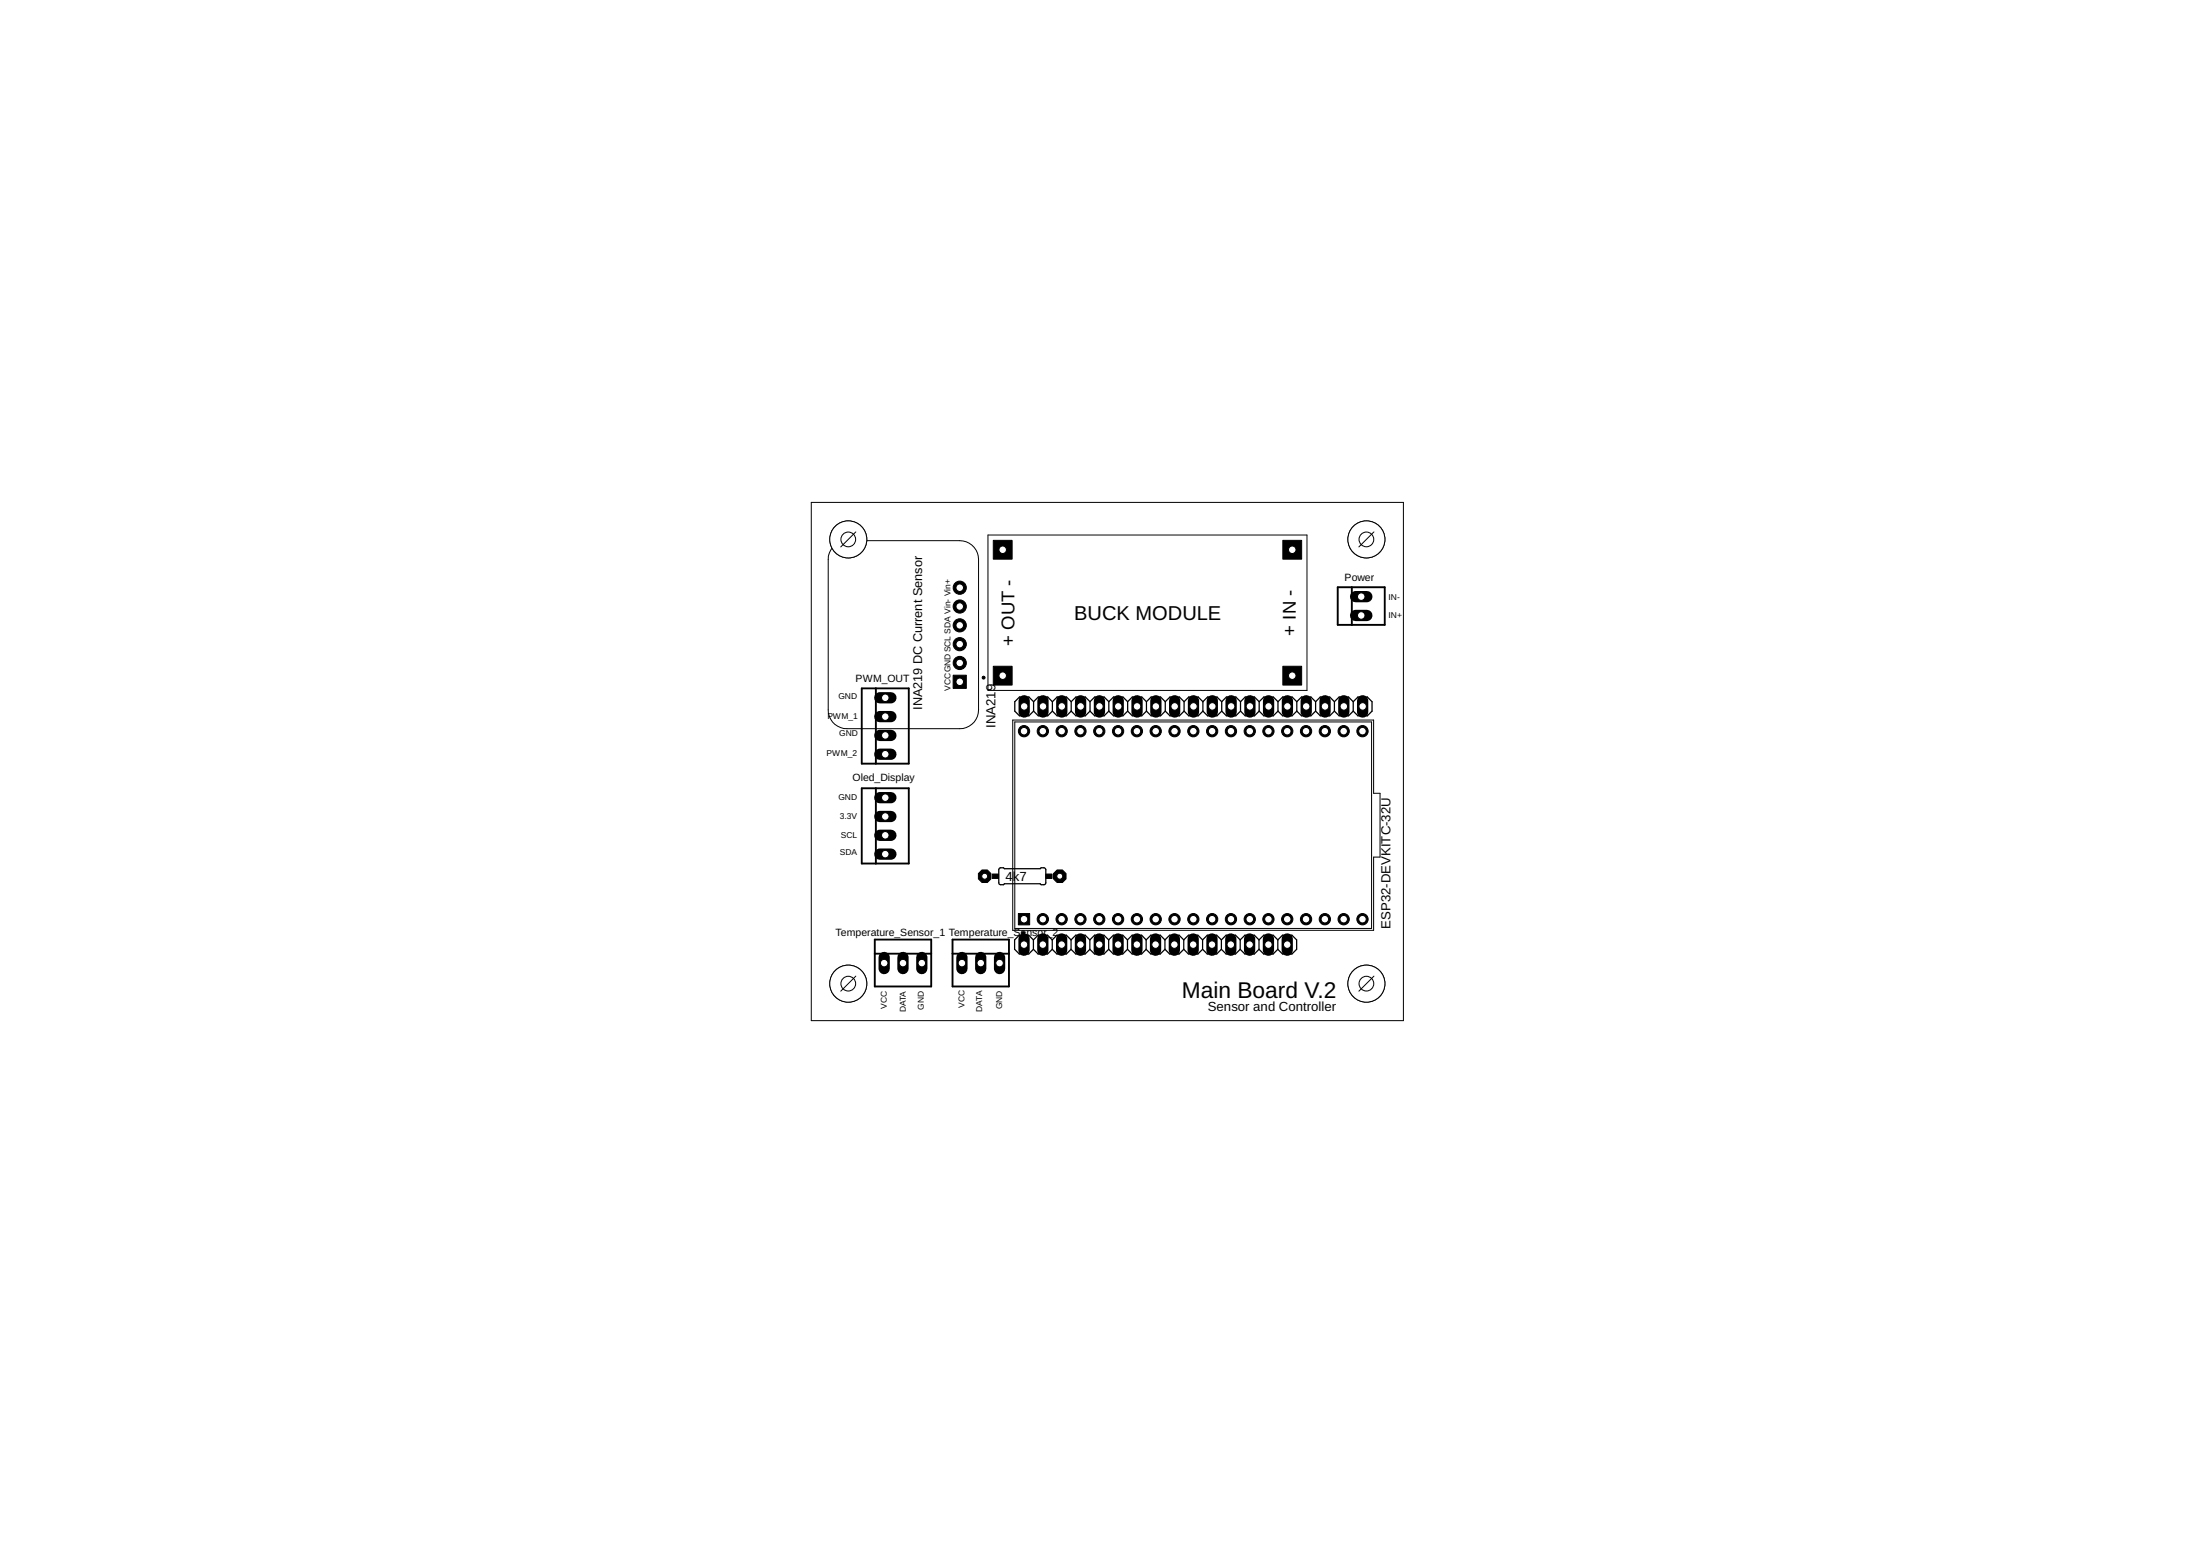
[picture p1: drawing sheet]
<svg xmlns="http://www.w3.org/2000/svg" width="297mm" height="210mm" viewBox="0 0 297 210" stroke-linecap="round" stroke-linejoin="round" font-family="sans-serif">
<circle cx="132.9" cy="118.3" r=".92" fill="#000" stroke="#000" stroke-width=".14"/>
<circle cx="132.9" cy="118.3" r=".4" fill="#fff" stroke="#000" stroke-width=".14"/>
<circle cx="143.1" cy="118.3" r=".92" fill="#000" stroke="#000" stroke-width=".14"/>
<circle cx="143.1" cy="118.3" r=".4" fill="#fff" stroke="#000" stroke-width=".14"/>
<path d="M183 83.1h1.6" fill="none" stroke="#000" stroke-width="1.5"/>
<circle cx="183.8" cy="83.1" r=".51" fill="#fff" stroke="#000" stroke-width=".14"/>
<path d="M183 80.5h1.6" fill="none" stroke="#000" stroke-width="1.5"/>
<circle cx="183.8" cy="80.5" r=".51" fill="#fff" stroke="#000" stroke-width=".14"/>
<path d="M119.4 129.2v1.5" fill="none" stroke="#000" stroke-width="1.5"/>
<circle cx="119.4" cy="130" r=".51" fill="#fff" stroke="#000" stroke-width=".14"/>
<path d="M121.9 129.2v1.5" fill="none" stroke="#000" stroke-width="1.5"/>
<circle cx="121.9" cy="130" r=".51" fill="#fff" stroke="#000" stroke-width=".14"/>
<path d="M124.5 129.2v1.5" fill="none" stroke="#000" stroke-width="1.5"/>
<circle cx="124.5" cy="130" r=".51" fill="#fff" stroke="#000" stroke-width=".14"/>
<path d="M129.9 129.2v1.5" fill="none" stroke="#000" stroke-width="1.5"/>
<circle cx="129.9" cy="130" r=".51" fill="#fff" stroke="#000" stroke-width=".14"/>
<path d="M132.4 129.2v1.5" fill="none" stroke="#000" stroke-width="1.5"/>
<circle cx="132.4" cy="130" r=".51" fill="#fff" stroke="#000" stroke-width=".14"/>
<path d="M135 129.2v1.5" fill="none" stroke="#000" stroke-width="1.5"/>
<circle cx="135" cy="130" r=".51" fill="#fff" stroke="#000" stroke-width=".14"/>
<path d="M118.8 115.3h1.5" fill="none" stroke="#000" stroke-width="1.5"/>
<circle cx="119.5" cy="115.3" r=".51" fill="#fff" stroke="#000" stroke-width=".14"/>
<path d="M118.8 112.8h1.5" fill="none" stroke="#000" stroke-width="1.5"/>
<circle cx="119.5" cy="112.8" r=".51" fill="#fff" stroke="#000" stroke-width=".14"/>
<path d="M118.8 110.2h1.5" fill="none" stroke="#000" stroke-width="1.5"/>
<circle cx="119.5" cy="110.2" r=".51" fill="#fff" stroke="#000" stroke-width=".14"/>
<path d="M118.8 107.7h1.5" fill="none" stroke="#000" stroke-width="1.5"/>
<circle cx="119.5" cy="107.7" r=".51" fill="#fff" stroke="#000" stroke-width=".14"/>
<path d="M118.8 101.8h1.5" fill="none" stroke="#000" stroke-width="1.5"/>
<circle cx="119.5" cy="101.8" r=".51" fill="#fff" stroke="#000" stroke-width=".14"/>
<path d="M118.8 99.3h1.5" fill="none" stroke="#000" stroke-width="1.5"/>
<circle cx="119.5" cy="99.3" r=".51" fill="#fff" stroke="#000" stroke-width=".14"/>
<path d="M118.8 96.7h1.5" fill="none" stroke="#000" stroke-width="1.5"/>
<circle cx="119.5" cy="96.7" r=".51" fill="#fff" stroke="#000" stroke-width=".14"/>
<path d="M118.8 94.2h1.5" fill="none" stroke="#000" stroke-width="1.5"/>
<circle cx="119.5" cy="94.2" r=".51" fill="#fff" stroke="#000" stroke-width=".14"/>
<path d="M137.5 123.3h1.5v1.5h-1.5z" fill="#000" stroke="#000" stroke-width=".14"/>
<circle cx="138.3" cy="124.1" r=".51" fill="#fff" stroke="#000" stroke-width=".14"/>
<circle cx="140.8" cy="124.1" r=".76" fill="#000" stroke="#000" stroke-width=".14"/>
<circle cx="140.8" cy="124.1" r=".51" fill="#fff" stroke="#000" stroke-width=".14"/>
<circle cx="143.3" cy="124.1" r=".76" fill="#000" stroke="#000" stroke-width=".14"/>
<circle cx="143.3" cy="124.1" r=".51" fill="#fff" stroke="#000" stroke-width=".14"/>
<circle cx="145.9" cy="124.1" r=".76" fill="#000" stroke="#000" stroke-width=".14"/>
<circle cx="145.9" cy="124.1" r=".51" fill="#fff" stroke="#000" stroke-width=".14"/>
<circle cx="148.4" cy="124.1" r=".76" fill="#000" stroke="#000" stroke-width=".14"/>
<circle cx="148.4" cy="124.1" r=".51" fill="#fff" stroke="#000" stroke-width=".14"/>
<circle cx="151" cy="124.1" r=".76" fill="#000" stroke="#000" stroke-width=".14"/>
<circle cx="151" cy="124.1" r=".51" fill="#fff" stroke="#000" stroke-width=".14"/>
<circle cx="153.5" cy="124.1" r=".76" fill="#000" stroke="#000" stroke-width=".14"/>
<circle cx="153.5" cy="124.1" r=".51" fill="#fff" stroke="#000" stroke-width=".14"/>
<circle cx="156" cy="124.1" r=".76" fill="#000" stroke="#000" stroke-width=".14"/>
<circle cx="156" cy="124.1" r=".51" fill="#fff" stroke="#000" stroke-width=".14"/>
<circle cx="158.6" cy="124.1" r=".76" fill="#000" stroke="#000" stroke-width=".14"/>
<circle cx="158.6" cy="124.1" r=".51" fill="#fff" stroke="#000" stroke-width=".14"/>
<circle cx="161.1" cy="124.1" r=".76" fill="#000" stroke="#000" stroke-width=".14"/>
<circle cx="161.1" cy="124.1" r=".51" fill="#fff" stroke="#000" stroke-width=".14"/>
<circle cx="163.7" cy="124.1" r=".76" fill="#000" stroke="#000" stroke-width=".14"/>
<circle cx="163.7" cy="124.1" r=".51" fill="#fff" stroke="#000" stroke-width=".14"/>
<circle cx="166.2" cy="124.1" r=".76" fill="#000" stroke="#000" stroke-width=".14"/>
<circle cx="166.2" cy="124.1" r=".51" fill="#fff" stroke="#000" stroke-width=".14"/>
<circle cx="168.7" cy="124.1" r=".76" fill="#000" stroke="#000" stroke-width=".14"/>
<circle cx="168.7" cy="124.1" r=".51" fill="#fff" stroke="#000" stroke-width=".14"/>
<circle cx="171.3" cy="124.1" r=".76" fill="#000" stroke="#000" stroke-width=".14"/>
<circle cx="171.3" cy="124.1" r=".51" fill="#fff" stroke="#000" stroke-width=".14"/>
<circle cx="173.8" cy="124.1" r=".76" fill="#000" stroke="#000" stroke-width=".14"/>
<circle cx="173.8" cy="124.1" r=".51" fill="#fff" stroke="#000" stroke-width=".14"/>
<circle cx="176.3" cy="124.1" r=".76" fill="#000" stroke="#000" stroke-width=".14"/>
<circle cx="176.3" cy="124.1" r=".51" fill="#fff" stroke="#000" stroke-width=".14"/>
<circle cx="178.9" cy="124.1" r=".76" fill="#000" stroke="#000" stroke-width=".14"/>
<circle cx="178.9" cy="124.1" r=".51" fill="#fff" stroke="#000" stroke-width=".14"/>
<circle cx="181.4" cy="124.1" r=".76" fill="#000" stroke="#000" stroke-width=".14"/>
<circle cx="181.4" cy="124.1" r=".51" fill="#fff" stroke="#000" stroke-width=".14"/>
<circle cx="184" cy="124.1" r=".76" fill="#000" stroke="#000" stroke-width=".14"/>
<circle cx="184" cy="124.1" r=".51" fill="#fff" stroke="#000" stroke-width=".14"/>
<circle cx="184" cy="98.7" r=".76" fill="#000" stroke="#000" stroke-width=".14"/>
<circle cx="184" cy="98.7" r=".51" fill="#fff" stroke="#000" stroke-width=".14"/>
<circle cx="181.4" cy="98.7" r=".76" fill="#000" stroke="#000" stroke-width=".14"/>
<circle cx="181.4" cy="98.7" r=".51" fill="#fff" stroke="#000" stroke-width=".14"/>
<circle cx="178.9" cy="98.7" r=".76" fill="#000" stroke="#000" stroke-width=".14"/>
<circle cx="178.9" cy="98.7" r=".51" fill="#fff" stroke="#000" stroke-width=".14"/>
<circle cx="176.3" cy="98.7" r=".76" fill="#000" stroke="#000" stroke-width=".14"/>
<circle cx="176.3" cy="98.7" r=".51" fill="#fff" stroke="#000" stroke-width=".14"/>
<circle cx="173.8" cy="98.7" r=".76" fill="#000" stroke="#000" stroke-width=".14"/>
<circle cx="173.8" cy="98.7" r=".51" fill="#fff" stroke="#000" stroke-width=".14"/>
<circle cx="171.3" cy="98.7" r=".76" fill="#000" stroke="#000" stroke-width=".14"/>
<circle cx="171.3" cy="98.7" r=".51" fill="#fff" stroke="#000" stroke-width=".14"/>
<circle cx="168.7" cy="98.7" r=".76" fill="#000" stroke="#000" stroke-width=".14"/>
<circle cx="168.7" cy="98.7" r=".51" fill="#fff" stroke="#000" stroke-width=".14"/>
<circle cx="166.2" cy="98.7" r=".76" fill="#000" stroke="#000" stroke-width=".14"/>
<circle cx="166.2" cy="98.7" r=".51" fill="#fff" stroke="#000" stroke-width=".14"/>
<circle cx="163.7" cy="98.7" r=".76" fill="#000" stroke="#000" stroke-width=".14"/>
<circle cx="163.7" cy="98.7" r=".51" fill="#fff" stroke="#000" stroke-width=".14"/>
<circle cx="161.1" cy="98.7" r=".76" fill="#000" stroke="#000" stroke-width=".14"/>
<circle cx="161.1" cy="98.7" r=".51" fill="#fff" stroke="#000" stroke-width=".14"/>
<circle cx="158.6" cy="98.7" r=".76" fill="#000" stroke="#000" stroke-width=".14"/>
<circle cx="158.6" cy="98.7" r=".51" fill="#fff" stroke="#000" stroke-width=".14"/>
<circle cx="156" cy="98.7" r=".76" fill="#000" stroke="#000" stroke-width=".14"/>
<circle cx="156" cy="98.7" r=".51" fill="#fff" stroke="#000" stroke-width=".14"/>
<circle cx="153.5" cy="98.7" r=".76" fill="#000" stroke="#000" stroke-width=".14"/>
<circle cx="153.5" cy="98.7" r=".51" fill="#fff" stroke="#000" stroke-width=".14"/>
<circle cx="151" cy="98.7" r=".76" fill="#000" stroke="#000" stroke-width=".14"/>
<circle cx="151" cy="98.7" r=".51" fill="#fff" stroke="#000" stroke-width=".14"/>
<circle cx="148.4" cy="98.7" r=".76" fill="#000" stroke="#000" stroke-width=".14"/>
<circle cx="148.4" cy="98.7" r=".51" fill="#fff" stroke="#000" stroke-width=".14"/>
<circle cx="145.9" cy="98.7" r=".76" fill="#000" stroke="#000" stroke-width=".14"/>
<circle cx="145.9" cy="98.7" r=".51" fill="#fff" stroke="#000" stroke-width=".14"/>
<circle cx="143.3" cy="98.7" r=".76" fill="#000" stroke="#000" stroke-width=".14"/>
<circle cx="143.3" cy="98.7" r=".51" fill="#fff" stroke="#000" stroke-width=".14"/>
<circle cx="140.8" cy="98.7" r=".76" fill="#000" stroke="#000" stroke-width=".14"/>
<circle cx="140.8" cy="98.7" r=".51" fill="#fff" stroke="#000" stroke-width=".14"/>
<circle cx="138.3" cy="98.7" r=".76" fill="#000" stroke="#000" stroke-width=".14"/>
<circle cx="138.3" cy="98.7" r=".51" fill="#fff" stroke="#000" stroke-width=".14"/>
<path d="M134.1 89.9h2.6v2.6h-2.6z" fill="#000" stroke="#000" stroke-width=".14"/>
<circle cx="135.4" cy="91.2" r=".51" fill="#fff" stroke="#000" stroke-width=".14"/>
<path d="M134.1 72.9h2.6v2.6h-2.6z" fill="#000" stroke="#000" stroke-width=".14"/>
<circle cx="135.4" cy="74.2" r=".51" fill="#fff" stroke="#000" stroke-width=".14"/>
<path d="M173.2 72.9h2.5v2.6h-2.5z" fill="#000" stroke="#000" stroke-width=".14"/>
<circle cx="174.5" cy="74.2" r=".51" fill="#fff" stroke="#000" stroke-width=".14"/>
<path d="M173.2 89.9h2.5v2.6h-2.5z" fill="#000" stroke="#000" stroke-width=".14"/>
<circle cx="174.5" cy="91.2" r=".51" fill="#fff" stroke="#000" stroke-width=".14"/>
<circle cx="129.6" cy="87" r=".89" fill="#000" stroke="#000" stroke-width=".14"/>
<circle cx="129.6" cy="87" r=".51" fill="#fff" stroke="#000" stroke-width=".14"/>
<circle cx="129.6" cy="84.4" r=".89" fill="#000" stroke="#000" stroke-width=".14"/>
<circle cx="129.6" cy="84.4" r=".51" fill="#fff" stroke="#000" stroke-width=".14"/>
<circle cx="129.6" cy="89.5" r=".89" fill="#000" stroke="#000" stroke-width=".14"/>
<circle cx="129.6" cy="89.5" r=".51" fill="#fff" stroke="#000" stroke-width=".14"/>
<path d="M128.7 91.1h1.8v1.8h-1.8z" fill="#000" stroke="#000" stroke-width=".14"/>
<circle cx="129.6" cy="92" r=".51" fill="#fff" stroke="#000" stroke-width=".14"/>
<circle cx="129.6" cy="81.9" r=".89" fill="#000" stroke="#000" stroke-width=".14"/>
<circle cx="129.6" cy="81.9" r=".51" fill="#fff" stroke="#000" stroke-width=".14"/>
<circle cx="129.6" cy="79.3" r=".89" fill="#000" stroke="#000" stroke-width=".14"/>
<circle cx="129.6" cy="79.3" r=".51" fill="#fff" stroke="#000" stroke-width=".14"/>
<path d="M138.3 94.6v1.5" fill="none" stroke="#000" stroke-width="1.5"/>
<circle cx="138.3" cy="95.4" r=".51" fill="#fff" stroke="#000" stroke-width=".14"/>
<path d="M140.8 94.6v1.5" fill="none" stroke="#000" stroke-width="1.5"/>
<circle cx="140.8" cy="95.4" r=".51" fill="#fff" stroke="#000" stroke-width=".14"/>
<path d="M143.4 94.6v1.5" fill="none" stroke="#000" stroke-width="1.5"/>
<circle cx="143.4" cy="95.4" r=".51" fill="#fff" stroke="#000" stroke-width=".14"/>
<path d="M145.9 94.6v1.5" fill="none" stroke="#000" stroke-width="1.5"/>
<circle cx="145.9" cy="95.4" r=".51" fill="#fff" stroke="#000" stroke-width=".14"/>
<path d="M148.4 94.6v1.5" fill="none" stroke="#000" stroke-width="1.5"/>
<circle cx="148.4" cy="95.4" r=".51" fill="#fff" stroke="#000" stroke-width=".14"/>
<path d="M151 94.6v1.5" fill="none" stroke="#000" stroke-width="1.5"/>
<circle cx="151" cy="95.4" r=".51" fill="#fff" stroke="#000" stroke-width=".14"/>
<path d="M153.5 94.6v1.5" fill="none" stroke="#000" stroke-width="1.5"/>
<circle cx="153.5" cy="95.4" r=".51" fill="#fff" stroke="#000" stroke-width=".14"/>
<path d="M156.1 94.6v1.5" fill="none" stroke="#000" stroke-width="1.5"/>
<circle cx="156.1" cy="95.4" r=".51" fill="#fff" stroke="#000" stroke-width=".14"/>
<path d="M158.6 94.6v1.5" fill="none" stroke="#000" stroke-width="1.5"/>
<circle cx="158.6" cy="95.4" r=".51" fill="#fff" stroke="#000" stroke-width=".14"/>
<path d="M161.1 94.6v1.5" fill="none" stroke="#000" stroke-width="1.5"/>
<circle cx="161.1" cy="95.4" r=".51" fill="#fff" stroke="#000" stroke-width=".14"/>
<path d="M163.7 94.6v1.5" fill="none" stroke="#000" stroke-width="1.5"/>
<circle cx="163.7" cy="95.4" r=".51" fill="#fff" stroke="#000" stroke-width=".14"/>
<path d="M166.2 94.6v1.5" fill="none" stroke="#000" stroke-width="1.5"/>
<circle cx="166.2" cy="95.4" r=".51" fill="#fff" stroke="#000" stroke-width=".14"/>
<path d="M168.8 94.6v1.5" fill="none" stroke="#000" stroke-width="1.5"/>
<circle cx="168.8" cy="95.4" r=".51" fill="#fff" stroke="#000" stroke-width=".14"/>
<path d="M171.3 94.6v1.5" fill="none" stroke="#000" stroke-width="1.5"/>
<circle cx="171.3" cy="95.4" r=".51" fill="#fff" stroke="#000" stroke-width=".14"/>
<path d="M173.8 94.6v1.5" fill="none" stroke="#000" stroke-width="1.5"/>
<circle cx="173.8" cy="95.4" r=".51" fill="#fff" stroke="#000" stroke-width=".14"/>
<path d="M176.4 94.6v1.5" fill="none" stroke="#000" stroke-width="1.5"/>
<circle cx="176.4" cy="95.4" r=".51" fill="#fff" stroke="#000" stroke-width=".14"/>
<path d="M178.9 94.6v1.5" fill="none" stroke="#000" stroke-width="1.5"/>
<circle cx="178.9" cy="95.4" r=".51" fill="#fff" stroke="#000" stroke-width=".14"/>
<path d="M181.4 94.6v1.5" fill="none" stroke="#000" stroke-width="1.5"/>
<circle cx="181.4" cy="95.4" r=".51" fill="#fff" stroke="#000" stroke-width=".14"/>
<path d="M184 94.6v1.5" fill="none" stroke="#000" stroke-width="1.5"/>
<circle cx="184" cy="95.4" r=".51" fill="#fff" stroke="#000" stroke-width=".14"/>
<path d="M173.8 126.7v1.6" fill="none" stroke="#000" stroke-width="1.5"/>
<circle cx="173.8" cy="127.5" r=".51" fill="#fff" stroke="#000" stroke-width=".14"/>
<path d="M171.3 126.7v1.6" fill="none" stroke="#000" stroke-width="1.5"/>
<circle cx="171.3" cy="127.5" r=".51" fill="#fff" stroke="#000" stroke-width=".14"/>
<path d="M168.7 126.7v1.6" fill="none" stroke="#000" stroke-width="1.5"/>
<circle cx="168.7" cy="127.5" r=".51" fill="#fff" stroke="#000" stroke-width=".14"/>
<path d="M166.2 126.7v1.6" fill="none" stroke="#000" stroke-width="1.5"/>
<circle cx="166.2" cy="127.5" r=".51" fill="#fff" stroke="#000" stroke-width=".14"/>
<path d="M163.6 126.7v1.6" fill="none" stroke="#000" stroke-width="1.5"/>
<circle cx="163.6" cy="127.5" r=".51" fill="#fff" stroke="#000" stroke-width=".14"/>
<path d="M161.1 126.7v1.6" fill="none" stroke="#000" stroke-width="1.5"/>
<circle cx="161.1" cy="127.5" r=".51" fill="#fff" stroke="#000" stroke-width=".14"/>
<path d="M158.6 126.7v1.6" fill="none" stroke="#000" stroke-width="1.5"/>
<circle cx="158.6" cy="127.5" r=".51" fill="#fff" stroke="#000" stroke-width=".14"/>
<path d="M156 126.7v1.6" fill="none" stroke="#000" stroke-width="1.5"/>
<circle cx="156" cy="127.5" r=".51" fill="#fff" stroke="#000" stroke-width=".14"/>
<path d="M153.5 126.7v1.6" fill="none" stroke="#000" stroke-width="1.5"/>
<circle cx="153.5" cy="127.5" r=".51" fill="#fff" stroke="#000" stroke-width=".14"/>
<path d="M151 126.7v1.6" fill="none" stroke="#000" stroke-width="1.5"/>
<circle cx="151" cy="127.5" r=".51" fill="#fff" stroke="#000" stroke-width=".14"/>
<path d="M148.4 126.7v1.6" fill="none" stroke="#000" stroke-width="1.5"/>
<circle cx="148.4" cy="127.5" r=".51" fill="#fff" stroke="#000" stroke-width=".14"/>
<path d="M145.9 126.7v1.6" fill="none" stroke="#000" stroke-width="1.5"/>
<circle cx="145.9" cy="127.5" r=".51" fill="#fff" stroke="#000" stroke-width=".14"/>
<path d="M143.3 126.7v1.6" fill="none" stroke="#000" stroke-width="1.5"/>
<circle cx="143.3" cy="127.5" r=".51" fill="#fff" stroke="#000" stroke-width=".14"/>
<path d="M140.8 126.7v1.6" fill="none" stroke="#000" stroke-width="1.5"/>
<circle cx="140.8" cy="127.5" r=".51" fill="#fff" stroke="#000" stroke-width=".14"/>
<path d="M138.3 126.7v1.6" fill="none" stroke="#000" stroke-width="1.5"/>
<circle cx="138.3" cy="127.5" r=".51" fill="#fff" stroke="#000" stroke-width=".14"/>
<g fill="none" stroke="#000" stroke-width=".17">
<path d="M139.6 94.7l-.7-.6h-1.3l-.6 .6v1.3l.6 .6h1.3l.7-.6M139.6 94.7l.6-.6h1.3l.6 .6M139.6 96l.6 .6h1.3l.6-.6M139.6 94.7v1.3M142.1 94.7l.6-.6h1.3l.6 .6M142.1 96l.6 .6h1.3l.6-.6M142.1 94.7v1.3M144.6 94.7l.7-.6h1.2l.7 .6M144.6 96l.7 .6h1.2l.7-.6M144.6 94.7v1.3M147.2 94.7l.6-.6h1.3l.6 .6M147.2 96l.6 .6h1.3l.6-.6"/>
<path d="M147.2 94.7v1.3M149.7 94.7l.6-.6h1.3l.7 .6M149.7 96l.6 .6h1.3l.7-.6M149.7 94.7v1.3M152.3 94.7l.6-.6h1.3l.6 .6M152.3 96l.6 .6h1.3l.6-.6M152.3 94.7v1.3M154.8 94.7l.6-.6h1.3l.6 .6M154.8 96l.6 .6h1.3l.6-.6M154.8 94.7v1.3M157.3 94.7l.7-.6h1.2l.7 .6M157.3 96l.7 .6h1.2l.7-.6"/>
<path d="M157.3 94.7v1.3M159.9 94.7l.6-.6h1.3l.6 .6M159.9 96l.6 .6h1.3l.6-.6M159.9 94.7v1.3M162.4 94.7l.6-.6h1.3l.7 .6M162.4 96l.6 .6h1.3l.7-.6M162.4 94.7v1.3M165 94.7l.6-.6h1.3l.6 .6M165 96l.6 .6h1.3l.6-.6M165 94.7v1.3M167.5 94.7l.6-.6h1.3l.6 .6M167.5 96l.6 .6h1.3l.6-.6"/>
<path d="M167.5 94.7v1.3M170 94.7l.6-.6h1.3l.7 .6M170 96l.6 .6h1.3l.7-.6M170 94.7v1.3M172.6 94.7l.6-.6h1.3l.6 .6M172.6 96l.6 .6h1.3l.6-.6M172.6 94.7v1.3M175.1 94.7l.6-.6h1.3l.6 .6M175.1 96l.6 .6h1.3l.6-.6M175.1 94.7v1.3M177.6 94.7l.7-.6h1.2l.7 .6M177.6 96l.7 .6h1.2l.7-.6"/>
<path d="M177.6 94.7v1.3M180.2 94.7l.6-.6h1.3l.6 .6M180.2 96l.6 .6h1.3l.6-.6M180.2 94.7v1.3M182.7 94.7l.6-.6h1.3l.7 .6v1.3l-.7 .6h-1.3l-.6-.6M182.7 94.7v1.3M134.9 117.2l.6-.1 .1 .2h4.8l.2-.2h.3l.3 .2v1.9l-.2 .2h-.4l-.2-.1h-4.8a.65 .65 0 0 1-.7 .1zM139.5 126.9v1.2M139.5 126.9l-.6-.7h-1.3l-.6 .7v1.2l.6 .7h1.3l.6-.7M139.5 128.1l.7 .7h1.2l.7-.7M139.5 126.9l.7-.7h1.2l.7 .7M142.1 128.1l.6 .7h1.3l.6-.7"/>
<path d="M142.1 126.9v1.2M142.1 126.9l.6-.7h1.3l.6 .7M144.6 128.1l.6 .7h1.3l.7-.7M144.6 126.9l.6-.7h1.3l.7 .7M144.6 126.9v1.2M147.2 128.1l.6 .7h1.3l.6-.7M147.2 126.9l.6-.7h1.3l.6 .7M147.2 126.9v1.2M149.7 126.9v1.2M149.7 128.1l.6 .7h1.3l.6-.7M149.7 126.9l.6-.7h1.3l.6 .7M152.2 128.1l.7 .7h1.2l.6-.7"/>
<path d="M152.2 126.9l.7-.7h1.2l.6 .7M152.2 126.9v1.2M154.7 128.1l.7 .7h1.3l.6-.7M154.7 126.9l.7-.7h1.3l.6 .7M154.7 126.9v1.2M157.3 128.1l.6 .7h1.3l.6-.7M157.3 126.9l.6-.7h1.3l.6 .7M157.3 126.9v1.2M159.8 128.1l.7 .7h1.2l.7-.7M159.8 126.9l.7-.7h1.2l.7 .7M159.8 126.9v1.2M162.4 128.1l.6 .7h1.3l.6-.7"/>
<path d="M162.4 126.9l.6-.7h1.3l.6 .7M162.4 126.9v1.2M164.9 128.1l.6 .7h1.3l.6-.7M164.9 126.9l.6-.7h1.3l.6 .7M164.9 126.9v1.2M167.4 128.1l.7 .7h1.3l.6-.7M167.4 126.9l.7-.7h1.3l.6 .7M167.4 126.9v1.2M170 128.1l.6 .7h1.3l.6-.7M170 126.9l.6-.7h1.3l.6 .7M170 126.9v1.2M172.5 126.9l.7-.7h1.2l.7 .7v1.2l-.7 .7h-1.2l-.7-.7"/>
<path d="M172.5 126.9v1.2"/>
</g>
<path d="M134 118h.8v.6h-.8zM141.2 118h.8v.6h-.8z" fill="#000" stroke="#000" stroke-width=".14"/>
<path d="M180.6 79.3h6.4v5h-6.4zM182.5 79.3v5M116.4 92.9h6.3v10.2h-6.3zM118.3 92.9v10.2M116.4 106.4h6.3v10.2h-6.3zM118.3 106.4v10.2M118.1 126.8h7.6v6.4h-7.6zM118.1 128.7h7.6M128.6 126.8h7.6v6.4h-7.6zM128.6 128.7h7.6" fill="none" stroke="#000" stroke-width=".25"/>
<g fill="#000" stroke="#000" stroke-width=".14">
<path d="M132.7 91.3h.2v.3h-.2z" fill-rule="evenodd"/>
<path d="M138 125.8h.3v.3h-.3z" fill-rule="evenodd"/>
</g>
<g fill="none" stroke="#000" stroke-width=".14">
<path d="M109.5 67.8h80v70h-80zM112.7 73.6a2.58 2.58 0 0 1 1.7-.6h15.2a2.54 2.54 0 0 1 2.5 2.5v20.3a2.51 2.51 0 0 1-2.5 2.6h-15.2a2.51 2.51 0 0 1-2.6-2.6v-20.3a2.55 2.55 0 0 1 .9-1.9zM133.4 72.2h43.1v21h-43.1zM136.7 97.2h48.8v9.9h.8v8.6h-.8v9.9h-48.8zM137 97.5h48.2v27.8h-48.2z"/>
<circle cx="114.5" cy="72.8" r="2.5"/>
</g>
<circle cx="114.5" cy="72.8" r="2.5" fill="#fff" stroke="#000" stroke-width=".14"/>
<circle cx="114.5" cy="132.8" r="2.5" fill="none" stroke="#000" stroke-width=".14"/>
<circle cx="114.5" cy="132.8" r="2.5" fill="#fff" stroke="#000" stroke-width=".14"/>
<circle cx="184.5" cy="132.8" r="2.5" fill="none" stroke="#000" stroke-width=".14"/>
<circle cx="184.5" cy="132.8" r="2.5" fill="#fff" stroke="#000" stroke-width=".14"/>
<circle cx="184.5" cy="72.8" r="2.5" fill="none" stroke="#000" stroke-width=".14"/>
<circle cx="184.5" cy="72.8" r="2.5" fill="#fff" stroke="#000" stroke-width=".14"/>
<g fill="none" stroke="#000" stroke-width=".14">
<path d="M115.5 71.8l-2 2M185.5 71.8l-2 2M115.5 131.8l-2 2M185.5 131.8l-2 2"/>
<circle cx="114.5" cy="72.8" r=".99"/>
<circle cx="184.5" cy="72.8" r=".99"/>
<circle cx="114.5" cy="132.8" r=".99"/>
<circle cx="184.5" cy="132.8" r=".99"/>
</g>
<text font-size="3.1" x="159.6" y="134.7">Main Board V.2</text>
<text font-size="2.7" x="145.1" y="83.7">BUCK MODULE</text>
<g font-size="2.5">
<text x="137" y="87.2" transform="rotate(-90 137 87.2)">+ OUT -</text>
<text x="175" y="85.8" transform="rotate(-90 175 85.8)">+ IN -</text>
</g>
<g font-size="1.8">
<text x="134.4" y="98.3" transform="rotate(-90 134.4 98.3)">INA219</text>
<text x="135.8" y="118.9">4</text>
<text x="136.8" y="118.9">k7</text>
<text x="187.8" y="125.4" transform="rotate(-90 187.8 125.4)">ESP32-DEVKITC-32U</text>
<text x="163.1" y="136.4">Sensor and Controller</text>
</g>
<text font-size="1.7" x="124.5" y="95.8" transform="rotate(-90 124.5 95.8)">INA219 DC Current Sensor</text>
<g font-size="1.4">
<text x="181.6" y="78.4">Power</text>
<text x="115.5" y="92">PWM_OUT</text>
<text x="115.1" y="105.4">Oled_Display</text>
<text x="112.8" y="126.3">Temperature_Sensor_1 Temperature_Sensor_2</text>
</g>
<g font-size="1.1">
<text x="187.5" y="81">IN-</text>
<text x="187.5" y="83.4">IN+</text>
<text x="113.2" y="94.4">GND</text>
<text x="128.3" y="93.2" transform="rotate(-90 128.3 93.2)">VCCGNDSCL SDA Vin- Vin+</text>
<text x="111.7" y="97">PWM_1</text>
<text x="113.3" y="99.4">GND</text>
<text x="111.6" y="102.1">PWM_2</text>
<text x="113.2" y="108">GND</text>
<text x="113.4" y="110.6">3.3V</text>
<text x="113.5" y="113.1">SCL</text>
<text x="113.4" y="115.4">SDA</text>
<text x="119.7" y="136.2" transform="rotate(-90 119.7 136.2)">VCC</text>
<text x="122.3" y="136.7" transform="rotate(-90 122.3 136.7)">DATA</text>
<text x="124.7" y="136.3" transform="rotate(-90 124.7 136.3)">GND</text>
<text x="130.2" y="136" transform="rotate(-90 130.2 136)">VCC</text>
<text x="132.6" y="136.6" transform="rotate(-90 132.6 136.6)">DATA</text>
<text x="135.3" y="136.2" transform="rotate(-90 135.3 136.2)">GND</text>
</g>
</svg>
